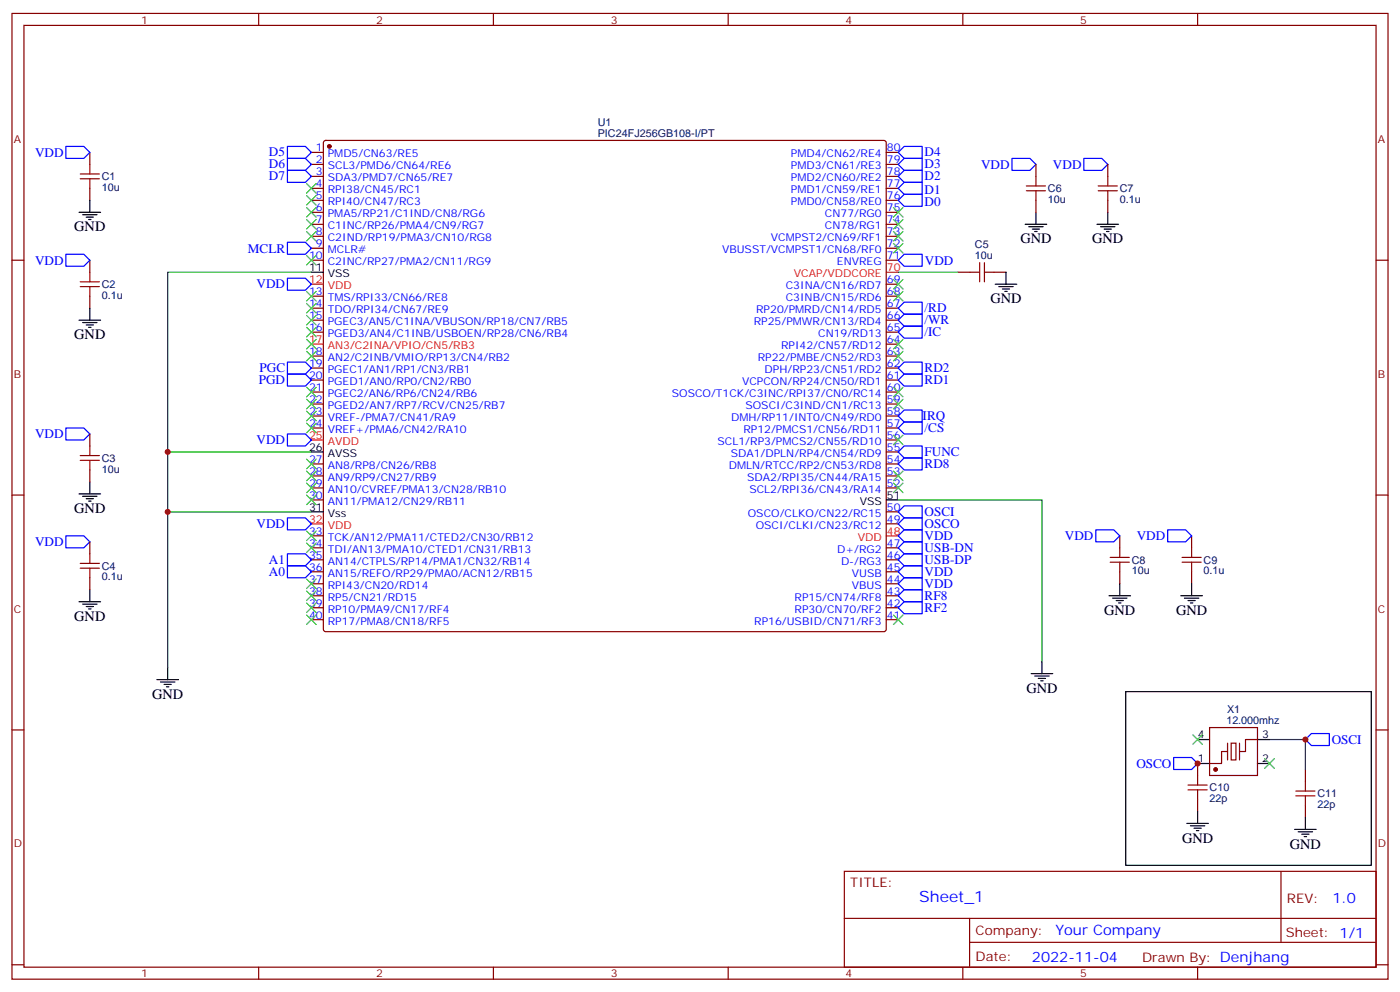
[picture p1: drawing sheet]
<svg xmlns="http://www.w3.org/2000/svg" width="412mm" height="292mm" viewBox="0 0 412 292" stroke-linecap="round" stroke-linejoin="round" font-family="sans-serif">
<g fill="none" stroke="#870000" stroke-width=".35">
<path d="M3.5 4h405.4v284.3h-405.4zM7.1 7.5h398.2v277.3h-398.2zM76.2 4v3.5M145.3 4v3.5M214.5 4v3.5M283.6 4v3.5M352.8 4v3.5M26.5 44.9v3.5M26.5 55.5v3.5M91.7 44.9h3.5M91.7 48.4h3.5M91.7 51.9h3.5"/>
<path d="M91.7 55.5h3.5M91.7 59h3.5M95.5 41.6l.5-.3h164.3l.5 .3 .3 .5v143.2l-.3 .5-.5 .2h-164.3l-.5-.2-.3-.5v-143.2zM261.1 44.9h3.5M261.1 48.4h3.5M261.1 51.9h3.5M261.1 55.5h3.5M261.1 59h3.5M305.2 48.4v3.5M305.2 59v3.5M326.3 48.4v3.5M326.3 59v3.5"/>
<path d="M3.5 76.6h3.6M26.5 76.6v3.6M91.7 76.6h3.5M91.7 62.5h3.5M91.7 66h3.5M91.7 69.6h3.5M91.7 73.1h3.5M261.1 76.6h3.5M261.1 62.5h3.5M261.1 66h3.5M261.1 69.6h3.5M261.1 73.1h3.5"/>
<path d="M405.3 76.6h3.6M26.5 87.2v3.5M91.7 87.2h3.5M91.7 90.7h3.5M91.7 94.3h3.5M91.7 97.8h3.5M261.1 87.2h3.5M261.1 90.7h3.5M261.1 94.3h3.5M261.1 97.8h3.5M261.1 83.7h3.5M282.2 80.2h3.6"/>
<path d="M292.8 80.2h3.5M91.7 104.8h3.5M91.7 108.4h3.5M91.7 111.9h3.5M91.7 115.4h3.5M91.7 119h3.5M261.1 104.8h3.5M261.1 108.4h3.5M261.1 111.9h3.5M261.1 115.4h3.5M261.1 119h3.5M261.1 101.3h3.5"/>
<path d="M26.5 127.8v3.5M26.5 138.4v3.5M91.7 122.5h3.5M91.7 126h3.5M91.7 136.6h3.5M261.1 122.5h3.5M261.1 126h3.5M261.1 136.6h3.5M261.1 133.1h3.5M261.1 129.5h3.5M3.5 145.8h3.6M26.5 159.5v3.6"/>
<path d="M91.7 140.1h3.5M91.7 143.7h3.5M91.7 147.2h3.5M91.7 157.8h3.5M261.1 140.1h3.5M261.1 143.7h3.5M261.1 154.2h3.5M261.1 150.7h3.5M329.8 157.8v3.5M351 157.8v3.5M405.3 145.8h3.6M26.5 170.1v3.5"/>
<path d="M91.7 161.3h3.5M91.7 164.8h3.5M91.7 168.3h3.5M91.7 171.9h3.5M91.7 175.4h3.5M91.7 178.9h3.5M261.1 161.3h3.5M261.1 164.8h3.5M261.1 168.3h3.5M261.1 171.9h3.5M261.1 175.4h3.5M261.1 178.9h3.5"/>
<path d="M329.8 168.3v3.6M351 168.3v3.6M91.7 182.5h3.5M261.1 182.5h3.5M3.5 214.9h3.6M356.3 214.2h14.1v14.1h-14.1zM362.7 218.8h1.4v4.9h-1.4zM370.4 217.7h-3.5v3.6h-1.8M405.3 214.9h3.6M352.8 224.8v3.5M352.8 235.4v3.5M361.6 221.3h-1.8v3.5h-3.5"/>
<path d="M384.5 226.6v3.5M384.5 237.1v3.6M248.7 256.5h156.6v28.3h-156.6zM377.3 256.6v20.8M248.7 270.4h156.5M285.6 277.4h119.6M285.6 270.4v14.1M3.5 284.1h3.6M76.2 284.8v3.5M145.3 284.8v3.5M214.5 284.8v3.5M283.6 284.8v3.5"/>
<path d="M352.8 284.8v3.5M405.3 284.1h3.6"/>
</g>
<g fill="#870000" stroke="#870000" stroke-width=".35">
<circle cx="97" cy="43.1" r=".53"/>
<circle cx="358.1" cy="226.6" r=".53"/>
</g>
<g fill="none" stroke="#000" stroke-width=".35">
<path d="M26.5 59v3.5M23.3 62.5h6.3M24.3 63.2h4.3M25.4 63.9h2.1M26.1 64.6h.7M302 66h6.3M303 66.7h4.3M304.1 67.5h2.1M304.8 68.2h.7M305.2 62.5v3.5M323.1 66h6.4M324.2 66.7h4.2"/>
<path d="M325.3 67.5h2.1M326 68.2h.7M326.3 62.5v3.5M23.3 94.3h6.3M24.3 95h4.3M25.4 95.7h2.1M26.1 96.4h.7M26.5 90.7v3.6M91.7 80.2h3.5M293.2 83.7h6.3M294.2 84.4h4.2M295.3 85.1h2.1"/>
<path d="M296 85.8h.7M296.3 80.2v3.5M91.7 133.1h3.5M23.3 145.4h6.3M24.3 146.1h4.3M25.4 146.8h2.1M26.1 147.5h.7M26.5 141.9v3.5M91.7 150.7h3.5M261.1 147.2h3.5M23.3 177.2h6.3M24.3 177.9h4.3"/>
<path d="M25.4 178.6h2.1M26.1 179.3h.7M26.5 173.6v3.6M326.7 175.4h6.3M327.7 176.1h4.3M328.8 176.8h2.1M329.5 177.5h.7M329.8 171.9v3.5M347.8 175.4h6.4M348.9 176.1h4.2M350 176.8h2.1M350.7 177.5h.7"/>
<path d="M351 171.9v3.5M49.4 196.6v3.5M303.7 198.3h6.4M304.8 199h4.2M305.9 199.7h2.1M306.9 194.8v3.5M46.2 200.1h6.4M47.3 200.8h4.2M48.3 201.5h2.1M49 202.2h.7M306.6 200.4h.7M331.6 203.6h72.3v51.2h-72.3z"/>
<path d="M352.8 217.7h3.5M370.4 217.7h3.5M352.8 224.8h3.5M352.8 238.9v3.5M370.4 224.8h3.5M349.6 242.4h6.4M350.7 243.1h4.2M351.7 243.8h2.1M352.4 244.5h.7M381.4 244.2h6.3M382.4 244.9h4.2M383.5 245.6h2.1"/>
<path d="M384.2 246.3h.7M384.5 240.7v3.5"/>
</g>
<path d="M91.7 83.7h3.5M261.1 80.2h3.5M91.7 101.3h3.5M91.7 129.5h3.5M91.7 154.2h3.5M261.1 157.8h3.5" fill="none" stroke="#f00" stroke-width=".35"/>
<g fill="none" stroke="#00f" stroke-width=".35">
<path d="M19.4 43.1h5.3l1.8 1.8-1.8 1.7h-5.3zM84.7 50.2h5.3l1.7 1.7-1.7 1.8h-5.3zM84.7 46.6h5.3l1.7 1.8-1.7 1.8h-5.3zM84.7 43.1h5.3l1.7 1.8-1.7 1.7h-5.3zM264.6 59l1.7-1.8h5.3v3.5h-5.3zM266.3 43.1h5.3v3.5h-5.3l-1.7-1.7zM266.3 46.6h5.3v3.6h-5.3l-1.7-1.8zM266.3 50.2h5.3v3.5h-5.3l-1.7-1.8zM266.3 53.7h5.3v3.5h-5.3l-1.7-1.7zM298.1 46.6h5.3l1.8 1.8-1.8 1.8h-5.3zM319.3 46.6h5.3l1.7 1.8-1.7 1.8h-5.3zM19.4 74.9h5.3l1.8 1.7-1.8 1.8h-5.3z"/>
<path d="M84.7 71.3h5.3l1.7 1.8-1.7 1.8h-5.3zM264.6 76.6l1.7-1.7h5.3v3.5h-5.3zM84.7 81.9h5.3l1.7 1.8-1.7 1.7h-5.3zM266.3 96h5.3v3.6h-5.3l-1.7-1.8zM266.3 92.5h5.3v3.5h-5.3l-1.7-1.7zM266.3 89h5.3v3.5h-5.3l-1.7-1.8zM84.7 110.1h5.3l1.7 1.8-1.7 1.8h-5.3zM84.7 106.6h5.3l1.7 1.8-1.7 1.7h-5.3zM264.6 108.4l1.7-1.8h5.3v3.5h-5.3zM266.3 110.1h5.3v3.6h-5.3l-1.7-1.8zM19.4 126h5.3l1.8 1.8-1.8 1.7h-5.3zM84.7 127.8h5.3l1.7 1.7-1.7 1.8h-5.3z"/>
<path d="M266.3 134.8h5.3v3.6h-5.3l-1.7-1.8zM266.3 124.2h5.3v3.6h-5.3l-1.7-1.8zM266.3 120.7h5.3v3.5h-5.3l-1.7-1.7zM266.3 131.3h5.3v3.5h-5.3l-1.7-1.7zM19.4 157.8h5.3l1.8 1.7-1.8 1.8h-5.3zM84.7 152.5h5.3l1.7 1.7-1.7 1.8h-5.3zM266.3 159.5h5.3v3.6h-5.3l-1.7-1.8zM266.3 148.9h5.3v3.6h-5.3l-1.7-1.8zM266.3 152.5h5.3v3.5h-5.3l-1.7-1.8zM266.3 156h5.3v3.5h-5.3l-1.7-1.7zM322.8 156h5.3l1.7 1.8-1.7 1.7h-5.3zM344 156h5.2l1.8 1.8-1.8 1.7h-5.2z"/>
<path d="M84.7 166.6h5.3l1.7 1.7-1.7 1.8h-5.3zM84.7 163.1h5.3l1.7 1.7-1.7 1.8h-5.3zM264.6 178.9l1.7-1.7h5.3v3.5h-5.3zM266.3 166.6h5.3v3.5h-5.3l-1.7-1.8zM266.3 173.6h5.3v3.6h-5.3l-1.7-1.8zM266.3 163.1h5.3v3.5h-5.3l-1.7-1.8zM266.3 170.1h5.3v3.5h-5.3l-1.7-1.7zM384.5 217.7l1.8-1.7h5.3v3.5h-5.3zM345.7 223h5.3l1.8 1.8-1.8 1.8h-5.3z"/>
</g>
<path d="M91.7 80.2h-42.3v52.9M264.6 80.2h17.6M91.7 133.1h-42.3v63.5M49.4 150.7h42.3M264.6 147.2h42.3v47.6M373.9 217.7h10.6v8.9" fill="none" stroke="#008700" stroke-width=".35"/>
<path d="M361.6 218.8v4.9M365.1 218.8v4.9" fill="none" stroke="#871200" stroke-width=".35"/>
<g fill="none" stroke="#a10000" stroke-width=".35">
<path d="M23.6 52.6h5.7M23.6 51.2h5.7M26.5 48.4v2.8M26.5 52.6v2.9M302.3 56.2h5.7M302.3 54.8h5.7M305.2 51.9v2.9M305.2 56.2v2.8M323.5 56.2h5.6M323.5 54.8h5.6M326.3 51.9v2.9M326.3 56.2v2.8"/>
<path d="M288.6 77.3v5.7M290 77.3v5.7M23.6 84.4h5.7M23.6 83h5.7M26.5 80.2v2.8M26.5 84.4v2.8M285.8 80.2h2.8M290 80.2h2.8M23.6 135.5h5.7M23.6 134.1h5.7M26.5 131.3v2.8M26.5 135.5v2.9"/>
<path d="M23.6 167.3h5.7M23.6 165.9h5.7M26.5 163.1v2.8M26.5 167.3v2.8M327 165.5h5.7M327 164.1h5.7M329.8 161.3v2.8M329.8 165.5v2.8M348.2 165.5h5.6M348.2 164.1h5.6M351 161.3v2.8M351 165.5v2.8"/>
<path d="M350 232.6h5.6M350 231.1h5.6M352.8 228.3v2.8M352.8 232.6v2.8M381.7 234.3h5.6M381.7 232.9h5.6M384.5 230.1v2.8M384.5 234.3v2.8"/>
</g>
<g fill="none" stroke="#3c3" stroke-width=".35">
<path d="M90.3 57.6l2.8 2.8M90.3 54l2.8 2.9M93.1 57.6l-2.8 2.8M93.1 54l-2.8 2.9M90.3 75.2l2.8 2.8M90.3 68.2l2.8 2.8M90.3 64.6l2.8 2.9M90.3 61.1l2.8 2.8M93.1 75.2l-2.8 2.8M93.1 68.2l-2.8 2.8M93.1 64.6l-2.8 2.9M93.1 61.1l-2.8 2.8"/>
<path d="M263.2 68.2l2.8 2.8M263.2 71.7l2.8 2.8M263.2 61.1l2.8 2.8M263.2 64.6l2.8 2.9M266 68.2l-2.8 2.8M266 71.7l-2.8 2.8M266 61.1l-2.8 2.8M266 64.6l-2.8 2.9M90.3 85.8l2.8 2.8M90.3 89.3l2.8 2.8M90.3 92.9l2.8 2.8M90.3 96.4l2.8 2.8"/>
<path d="M90.3 99.9l2.8 2.8M93.1 85.8l-2.8 2.8M93.1 89.3l-2.8 2.8M93.1 92.9l-2.8 2.8M93.1 96.4l-2.8 2.8M93.1 99.9l-2.8 2.8M263.2 99.9l2.8 2.8M263.2 82.3l2.8 2.8M263.2 85.8l2.8 2.8M266 99.9l-2.8 2.8M266 82.3l-2.8 2.8M266 85.8l-2.8 2.8"/>
<path d="M90.3 103.4l2.8 2.9M90.3 114l2.8 2.8M90.3 117.5l2.8 2.9M93.1 103.4l-2.8 2.9M93.1 114l-2.8 2.8M93.1 117.5l-2.8 2.9M263.2 117.5l2.8 2.9M263.2 103.4l2.8 2.9M263.2 114l2.8 2.8M266 117.5l-2.8 2.9M266 103.4l-2.8 2.9M266 114l-2.8 2.8"/>
<path d="M90.3 121.1l2.8 2.8M90.3 124.6l2.8 2.8M90.3 135.2l2.8 2.8M90.3 138.7l2.8 2.8M93.1 121.1l-2.8 2.8M93.1 124.6l-2.8 2.8M93.1 135.2l-2.8 2.8M93.1 138.7l-2.8 2.8M263.2 138.7l2.8 2.8M263.2 128.1l2.8 2.9M266 138.7l-2.8 2.8M266 128.1l-2.8 2.9"/>
<path d="M90.3 142.2l2.8 2.9M90.3 145.8l2.8 2.8M90.3 156.4l2.8 2.8M90.3 159.9l2.8 2.8M93.1 142.2l-2.8 2.9M93.1 145.8l-2.8 2.8M93.1 156.4l-2.8 2.8M93.1 159.9l-2.8 2.8M263.2 142.2l2.8 2.9M266 142.2l-2.8 2.9M90.3 170.5l2.8 2.8M90.3 174l2.8 2.8"/>
<path d="M90.3 177.5l2.8 2.8M93.1 170.5l-2.8 2.8M93.1 174l-2.8 2.8M93.1 177.5l-2.8 2.8M90.3 181l2.8 2.9M93.1 181l-2.8 2.9M263.2 181l2.8 2.9M266 181l-2.8 2.9M351.4 216.3l2.8 2.8M354.2 216.3l-2.8 2.8M372.5 223.4l2.9 2.8M375.4 223.4l-2.9 2.8"/>
</g>
<g fill="#c00">
<circle cx="49.4" cy="150.7" r=".88"/>
<circle cx="49.4" cy="133.1" r=".88"/>
<circle cx="352.8" cy="224.8" r=".88"/>
<circle cx="384.5" cy="217.7" r=".88"/>
</g>
<text font-size="4.6" fill="#00f" x="270.8" y="265.6">Sheet_1</text>
<g font-size="4.2">
<text x="21.9" y="68.2">GND</text>
<text x="300.6" y="71.7">GND</text>
<text x="321.7" y="71.7">GND</text>
<text x="291.7" y="89.3">GND</text>
<text x="21.9" y="99.9">GND</text>
<text x="21.9" y="151.1">GND</text>
<text x="21.9" y="182.8">GND</text>
<text x="325.3" y="181">GND</text>
<text x="346.4" y="181">GND</text>
<text x="302.3" y="204">GND</text>
<text x="44.8" y="205.7">GND</text>
<text x="348.2" y="248.1">GND</text>
<text x="379.9" y="249.8">GND</text>
</g>
<g font-size="4.2" fill="#00f">
<text x="392.5" y="265.8">1.0</text>
<text x="310.9" y="275.4">Your Company</text>
<text x="304" y="283.2">2022-11-04</text>
</g>
<g font-size="3.9" fill="#00f">
<text x="10.3" y="46.1">VDD</text>
<text x="79.2" y="46">D5</text>
<text x="272.3" y="46">D4</text>
<text x="79.2" y="53.1">D7</text>
<text x="79.2" y="49.6">D6</text>
<text x="272.3" y="49.6">D3</text>
<text x="272.3" y="53.1">D2</text>
<text x="289" y="49.7">VDD</text>
<text x="310.2" y="49.7">VDD</text>
<text x="272.3" y="57.1">D1</text>
<text x="272.3" y="60.6">D0</text>
<text x="10.3" y="77.9">VDD</text>
<text x="73" y="74.4">MCLR</text>
<text x="272.5" y="78">VDD</text>
<text x="75.6" y="84.9">VDD</text>
<text x="272.3" y="95.5">/WR</text>
<text x="272.3" y="92">/RD</text>
<text x="272.3" y="99">/IC</text>
<text x="76.2" y="113.2">PGD</text>
<text x="76.5" y="109.6">PGC</text>
<text x="272.4" y="109.6">RD2</text>
<text x="272.4" y="113.2">RD1</text>
<text x="271.8" y="123.8">IRQ</text>
<text x="10.3" y="129">VDD</text>
<text x="75.6" y="130.8">VDD</text>
<text x="272.3" y="127.3">/CS</text>
<text x="272.3" y="134.3">FUNC</text>
<text x="272.4" y="137.8">RD8</text>
<text x="75.6" y="155.5">VDD</text>
<text x="272.3" y="152">OSCI</text>
<text x="272.3" y="155.5">OSCO</text>
<text x="10.3" y="160.8">VDD</text>
<text x="272.3" y="159">VDD</text>
<text x="313.7" y="159">VDD</text>
<text x="334.9" y="159">VDD</text>
<text x="79.2" y="166">A1</text>
<text x="272.3" y="162.5">USB-DN</text>
<text x="272.3" y="166.1">USB-DP</text>
<text x="79.2" y="169.6">A0</text>
<text x="272.3" y="169.6">VDD</text>
<text x="272.3" y="173.1">VDD</text>
<text x="272.3" y="176.7">RF8</text>
<text x="272.3" y="180.2">RF2</text>
<text x="392.3" y="219">OSCI</text>
<text x="334.7" y="226.1">OSCO</text>
</g>
<g font-size="3.9" fill="#800">
<text x="250.5" y="261.1">TITLE:</text>
<text x="379.1" y="265.8">REV:</text>
<text x="287.4" y="275.3">Company:</text>
<text x="378.7" y="275.9">Sheet: 1/1</text>
<text x="287.4" y="283">Date:</text>
<text x="336.4" y="283.1">Drawn By: Denjhang</text>
</g>
<g font-size="3.2" fill="#800">
<text x="41.6" y="6.9">1</text>
<text x="110.8" y="6.9">2</text>
<text x="179.9" y="6.9">3</text>
<text x="249.1" y="6.9">4</text>
<text x="318.2" y="6.9">5</text>
<text x="4.1" y="42.1">A</text>
<text x="405.9" y="42.1">A</text>
<text x="4.1" y="111.2">B</text>
<text x="405.9" y="111.2">B</text>
<text x="4.1" y="180.3">C</text>
<text x="405.9" y="180.3">C</text>
<text x="4.1" y="249.5">D</text>
<text x="405.9" y="249.5">D</text>
<text x="41.6" y="287.8">1</text>
<text x="110.8" y="287.8">2</text>
<text x="179.9" y="287.8">3</text>
<text x="249.1" y="287.8">4</text>
<text x="318.2" y="287.8">5</text>
</g>
<g font-size="3.2" fill="#000080">
<text x="176.1" y="40.2">PIC24FJ256GB108-I/PT</text>
<text x="176.1" y="37">U1</text>
<text x="30" y="53.1">C1</text>
<text x="30" y="56.2">10u</text>
<text x="308.7" y="59.8">10u</text>
<text x="308.7" y="56.6">C6</text>
<text x="329.8" y="59.8">0.1u</text>
<text x="329.9" y="56.6">C7</text>
<text x="287.2" y="76.3">10u</text>
<text x="287.2" y="73.1">C5</text>
<text x="30" y="88">0.1u</text>
<text x="30" y="84.9">C2</text>
<text x="30" y="136">C3</text>
<text x="30" y="139.1">10u</text>
<text x="30" y="167.8">C4</text>
<text x="333.4" y="166">C8</text>
<text x="354.5" y="166">C9</text>
<text x="30" y="170.9">0.1u</text>
<text x="333.4" y="169.1">10u</text>
<text x="354.5" y="169.1">0.1u</text>
<text x="361.2" y="213.1">12.000mhz</text>
<text x="361.5" y="210">X1</text>
<text x="356.3" y="233">C10</text>
<text x="356.3" y="236.2">22p</text>
<text x="388.1" y="238">22p</text>
<text x="388.1" y="234.8">C11</text>
</g>
<g font-size="3.2" fill="#00f">
<text x="93.1" y="44.5">1</text>
<text x="96.6" y="46.3">PMD5/CN63/RE5</text>
<text x="233" y="46.3">PMD4/CN62/RE4</text>
<text x="261.2" y="44.5">80</text>
<text x="93.1" y="48">2</text>
<text x="93.1" y="51.6">3</text>
<text x="96.6" y="49.8">SCL3/PMD6/CN64/RE6</text>
<text x="96.6" y="53.3">SDA3/PMD7/CN65/RE7</text>
<text x="233" y="53.3">PMD2/CN60/RE2</text>
<text x="233" y="49.8">PMD3/CN61/RE3</text>
<text x="261.2" y="51.6">78</text>
<text x="261.2" y="48">79</text>
<text x="93.1" y="55.1">4</text>
<text x="93.1" y="58.6">5</text>
<text x="96.6" y="56.9">RPI38/CN45/RC1</text>
<text x="233" y="56.9">PMD1/CN59/RE1</text>
<text x="261.2" y="58.6">76</text>
<text x="261.2" y="55.1">77</text>
<text x="93.1" y="62.2">6</text>
<text x="93.1" y="65.7">7</text>
<text x="96.6" y="60.4">RPI40/CN47/RC3</text>
<text x="96.6" y="63.9">PMA5/RP21/C1IND/CN8/RG6</text>
<text x="233" y="60.4">PMD0/CN58/RE0</text>
<text x="243" y="63.9">CN77/RG0</text>
<text x="261.2" y="65.7">74</text>
<text x="261.2" y="62.2">75</text>
<text x="93.1" y="69.2">8</text>
<text x="96.6" y="67.5">C1INC/RP26/PMA4/CN9/RG7</text>
<text x="96.6" y="71">C2IND/RP19/PMA3/CN10/RG8</text>
<text x="227.1" y="71">VCMPST2/CN69/RF1</text>
<text x="243" y="67.5">CN78/RG1</text>
<text x="261.2" y="69.2">73</text>
<text x="91" y="76.3">10</text>
<text x="93.1" y="72.7">9</text>
<text x="96.6" y="74.5">MCLR#</text>
<text x="212.7" y="74.5">VBUSST/VCMPST1/CN68/RF0</text>
<text x="261.2" y="76.3">71</text>
<text x="261.2" y="72.7">72</text>
<text x="96.6" y="78">C2INC/RP27/PMA2/CN11/RG9</text>
<text x="246.5" y="78">ENVREG</text>
<text x="261.2" y="83.3">69</text>
<text x="91" y="86.9">13</text>
<text x="96.6" y="88.6">TMS/RPI33/CN66/RE8</text>
<text x="231.5" y="88.6">C3INB/CN15/RD6</text>
<text x="231.5" y="85.1">C3INA/CN16/RD7</text>
<text x="261.2" y="86.9">68</text>
<text x="91" y="90.4">14</text>
<text x="91" y="93.9">15</text>
<text x="96.6" y="92.1">TDO/RPI34/CN67/RE9</text>
<text x="96.6" y="95.7">PGEC3/AN5/C1INA/VBUSON/RP18/CN7/RB5</text>
<text x="222" y="95.7">RP25/PMWR/CN13/RD4</text>
<text x="222.7" y="92.1">RP20/PMRD/CN14/RD5</text>
<text x="261.2" y="93.9">66</text>
<text x="261.2" y="90.4">67</text>
<text x="91" y="97.4">16</text>
<text x="96.6" y="99.2">PGED3/AN4/C1INB/USBOEN/RP28/CN6/RB4</text>
<text x="241" y="99.2">CN19/RD13</text>
<text x="261.2" y="101">64</text>
<text x="261.2" y="97.4">65</text>
<text x="91" y="104.5">18</text>
<text x="96.6" y="106.3">AN2/C2INB/VMIO/RP13/CN4/RB2</text>
<text x="223.2" y="106.3">RP22/PMBE/CN52/RD3</text>
<text x="230.1" y="102.7">RPI42/CN57/RD12</text>
<text x="261.2" y="104.5">63</text>
<text x="91" y="108">19</text>
<text x="91" y="111.5">20</text>
<text x="96.6" y="109.8">PGEC1/AN1/RP1/CN3/RB1</text>
<text x="96.6" y="113.3">PGED1/AN0/RP0/CN2/RB0</text>
<text x="218.6" y="113.3">VCPCON/RP24/CN50/RD1</text>
<text x="225.2" y="109.8">DPH/RP23/CN51/RD2</text>
<text x="261.2" y="111.5">61</text>
<text x="261.2" y="108">62</text>
<text x="91" y="115.1">21</text>
<text x="91" y="118.6">22</text>
<text x="96.6" y="116.8">PGEC2/AN6/RP6/CN24/RB6</text>
<text x="197.9" y="116.8">SOSCO/T1CK/C3INC/RPI37/CN0/RC14</text>
<text x="261.2" y="118.6">59</text>
<text x="261.2" y="115.1">60</text>
<text x="91" y="122.1">23</text>
<text x="91" y="125.7">24</text>
<text x="96.6" y="120.4">PGED2/AN7/RP7/RCV/CN25/RB7</text>
<text x="96.6" y="123.9">VREF-/PMA7/CN41/RA9</text>
<text x="215.4" y="123.9">DMH/RP11/INT0/CN49/RD0</text>
<text x="219.6" y="120.4">SOSCI/C3IND/CN1/RC13</text>
<text x="261.2" y="125.7">57</text>
<text x="261.2" y="122.1">58</text>
<text x="96.6" y="127.4">VREF+/PMA6/CN42/RA10</text>
<text x="211.4" y="131">SCL1/RP3/PMCS2/CN55/RD10</text>
<text x="219" y="127.4">RP12/PMCS1/CN56/RD11</text>
<text x="261.2" y="129.2">56</text>
<text x="91" y="136.2">27</text>
<text x="215.3" y="134.5">SDA1/DPLN/RP4/CN54/RD9</text>
<text x="261.2" y="136.2">54</text>
<text x="261.2" y="132.7">55</text>
<text x="91" y="139.8">28</text>
<text x="91" y="143.3">29</text>
<text x="96.6" y="138">AN8/RP8/CN26/RB8</text>
<text x="96.6" y="141.5">AN9/RP9/CN27/RB9</text>
<text x="214.7" y="138">DMLN/RTCC/RP2/CN53/RD8</text>
<text x="220.1" y="141.5">SDA2/RPI35/CN44/RA15</text>
<text x="261.2" y="143.3">52</text>
<text x="261.2" y="139.8">53</text>
<text x="91" y="146.8">30</text>
<text x="96.6" y="145.1">AN10/CVREF/PMA13/CN28/RB10</text>
<text x="96.6" y="148.6">AN11/PMA12/CN29/RB11</text>
<text x="220.7" y="145.1">SCL2/RPI36/CN43/RA14</text>
<text x="220.3" y="152.1">OSCO/CLKO/CN22/RC15</text>
<text x="222.6" y="155.6">OSCI/CLKI/CN23/RC12</text>
<text x="261.2" y="153.9">49</text>
<text x="261.2" y="150.4">50</text>
<text x="91" y="157.4">33</text>
<text x="91" y="160.9">34</text>
<text x="96.6" y="159.2">TCK/AN12/PMA11/CTED2/CN30/RB12</text>
<text x="261.2" y="160.9">47</text>
<text x="91" y="164.5">35</text>
<text x="91" y="168">36</text>
<text x="96.6" y="162.7">TDI/AN13/PMA10/CTED1/CN31/RB13</text>
<text x="96.6" y="166.2">AN14/CTPLS/RP14/PMA1/CN32/RB14</text>
<text x="246.6" y="162.7">D+/RG2</text>
<text x="247.7" y="166.2">D-/RG3</text>
<text x="261.2" y="168">45</text>
<text x="261.2" y="164.5">46</text>
<text x="91" y="171.5">37</text>
<text x="96.6" y="169.8">AN15/REFO/RP29/PMA0/ACN12/RB15</text>
<text x="96.6" y="173.3">RPI43/CN20/RD14</text>
<text x="250.9" y="173.3">VBUS</text>
<text x="250.9" y="169.8">VUSB</text>
<text x="261.2" y="171.5">44</text>
<text x="91" y="175">38</text>
<text x="91" y="178.6">39</text>
<text x="96.6" y="176.8">RP5/CN21/RD15</text>
<text x="234" y="176.8">RP15/CN74/RF8</text>
<text x="261.2" y="178.6">42</text>
<text x="261.2" y="175">43</text>
<text x="91" y="182.1">40</text>
<text x="96.6" y="180.3">RP10/PMA9/CN17/RF4</text>
<text x="96.6" y="183.9">RP17/PMA8/CN18/RF5</text>
<text x="222.2" y="183.9">RP16/USBID/CN71/RF3</text>
<text x="234" y="180.3">RP30/CN70/RF2</text>
<text x="261.2" y="182.1">41</text>
</g>
<g font-size="3.2">
<text x="91" y="79.8">11</text>
<text x="96.6" y="81.6">VSS</text>
<text x="91" y="132.7">26</text>
<text x="96.6" y="134.5">AVSS</text>
<text x="253.2" y="148.6">VSS</text>
<text x="261.2" y="146.8">51</text>
<text x="91" y="150.4">31</text>
<text x="96.6" y="152.1">Vss</text>
<text x="352.9" y="217.4">4</text>
<text x="371.8" y="217.4">3</text>
<text x="352.9" y="224.4">1</text>
<text x="371.8" y="224.4">2</text>
</g>
<g font-size="3.2" fill="#f00">
<text x="91" y="83.3">12</text>
<text x="233.9" y="81.6">VCAP/VDDCORE</text>
<text x="261.2" y="79.8">70</text>
<text x="96.6" y="85.1">VDD</text>
<text x="91" y="101">17</text>
<text x="96.6" y="102.7">AN3/C2INA/VPIO/CN5/RB3</text>
<text x="91" y="129.2">25</text>
<text x="96.6" y="131">AVDD</text>
<text x="91" y="153.9">32</text>
<text x="96.6" y="155.6">VDD</text>
<text x="252.7" y="159.2">VDD</text>
<text x="261.2" y="157.4">48</text>
</g>
</svg>
